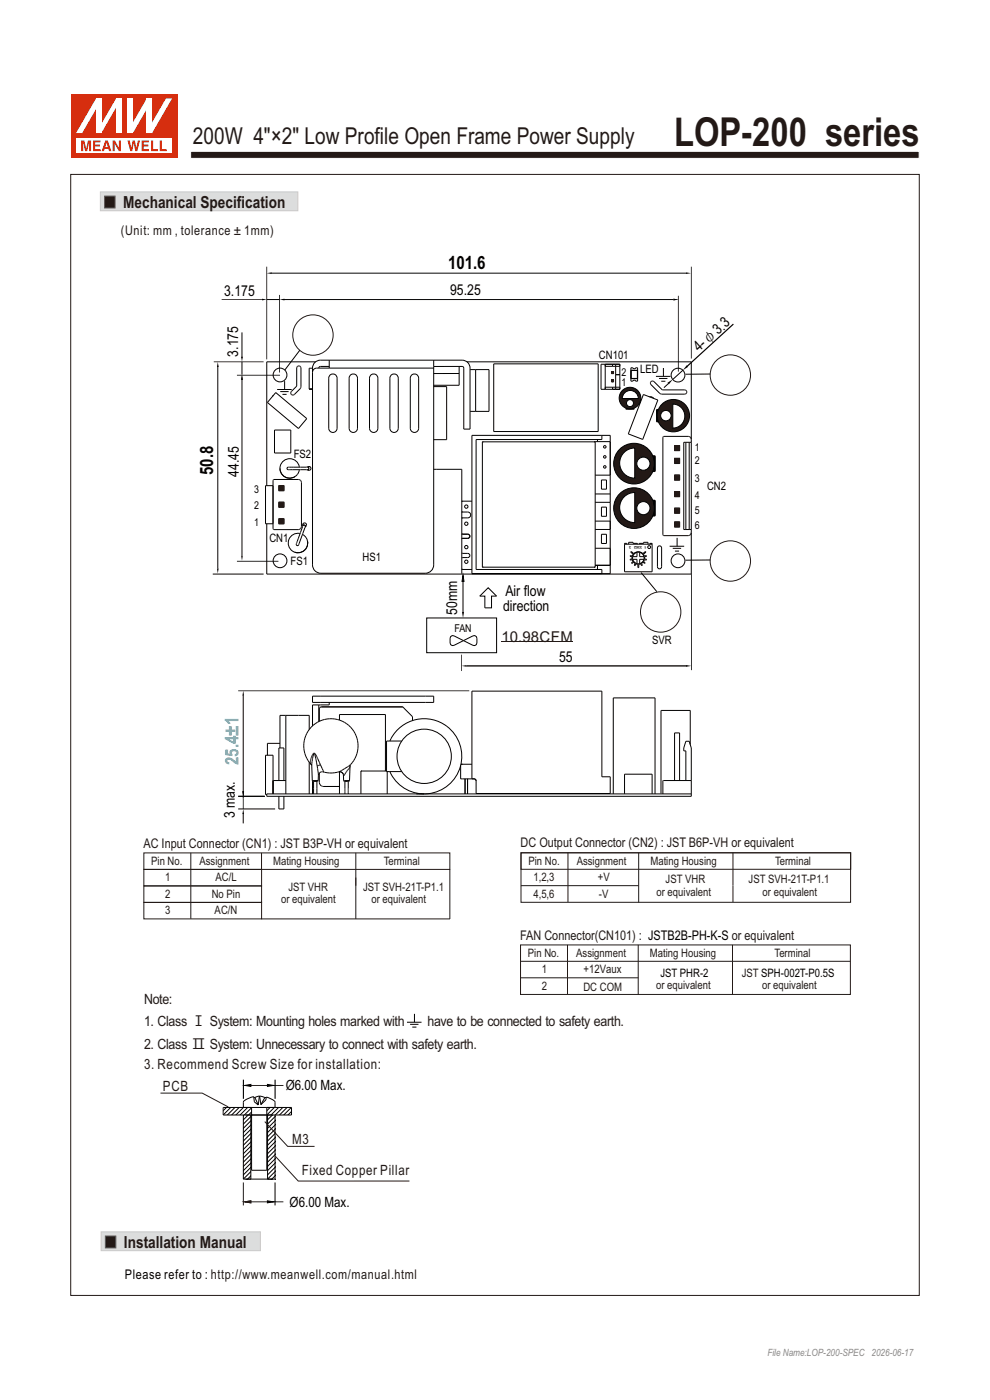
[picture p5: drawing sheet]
<svg xmlns="http://www.w3.org/2000/svg" width="210mm" height="297mm" viewBox="0 0 210 297" stroke-linecap="round" stroke-linejoin="round" font-family="sans-serif">
<path d="M15 37h180v237.8h-180z" fill="none" stroke="#231916" stroke-width=".21"/>
<path d="M21.3 40.7h41.9v4h-41.9z" fill-rule="evenodd" fill="#dcdddd" stroke="#c9cacb" stroke-width=".21"/>
<path d="M22.2 41.6h2.2v2.5h-2.2z" fill-rule="evenodd" fill="#231916" stroke="#595857" stroke-width=".21"/>
<path d="M15 20h22.6v13.6h-22.6z" fill-rule="evenodd" fill="#d62e0f"/>
<path d="M16.1 29.3h20.4v3.2h-20.4z" fill-rule="evenodd" fill="#fff"/>
<g fill="#d62e0f">
<path d="M27 29.8h.5l.3 1.7 .3-1.7h.5l.3 1.7 .4-1.7h.4l-.6 2.3h-.4l-.3-1.8-.4 1.8h-.4z" fill-rule="evenodd"/>
<path d="M30 29.8h1.6v.4h-1.1v.5h1v.4h-1v.6h1.1v.4h-1.6z" fill-rule="evenodd"/>
<path d="M32 29.8h.5v1.9h1v.4h-1.5z" fill-rule="evenodd"/>
<path d="M33.9 29.8h.4v1.9h1.1v.4h-1.5z" fill-rule="evenodd"/>
<path d="M17.2 29.8h.7l.4 1.8 .4-1.8h.6v2.3h-.4v-1.9l-.4 1.9h-.4l-.5-1.9v1.9h-.4z" fill-rule="evenodd"/>
<path d="M19.7 29.8h1.6v.4h-1.1v.5h1v.4h-1v.6h1.2v.4h-1.7z" fill-rule="evenodd"/>
<path d="M22.6 30.3l.3 .9h-.6zM22.3 29.8l-.7 2.3h.5l.1-.5h.8l.1 .5h.5l-.7-2.3z" fill-rule="evenodd"/>
<path d="M23.9 29.8h.5l.8 1.6v-1.6h.4v2.3h-.4l-.9-1.6v1.6h-.4z" fill-rule="evenodd"/>
</g>
<g fill="#fff">
<path d="M24.6 20.9h1.1v7.4h-1.1z" fill-rule="evenodd"/>
<path d="M24.6 20.9h1.1l-4.2 7.4h-1.1z" fill-rule="evenodd"/>
<path d="M20.4 20.9h1.1v7.4h-1.1z" fill-rule="evenodd"/>
<path d="M20.4 20.9h1.1v.3l-4.1 7.1h-1.3z" fill-rule="evenodd"/>
<path d="M31.1 20.9h1.2v7.4h-1.2z" fill-rule="evenodd"/>
<path d="M35.2 20.9h1.3l-4.2 7.4h-1.2v-.4z" fill-rule="evenodd"/>
<path d="M27 20.9h1.2v7.4h-1.2z" fill-rule="evenodd"/>
<path d="M31.1 20.9h1.2v.3l-4.1 7.1h-1.1v-.4z" fill-rule="evenodd"/>
</g>
<path d="M21.5 261.3h33.7v4h-33.7z" fill-rule="evenodd" fill="#dcdddd" stroke="#c9cacb" stroke-width=".21"/>
<path d="M22.3 262.2h2.3v2.5h-2.3z" fill-rule="evenodd" fill="#231916" stroke="#595857" stroke-width=".21"/>
<g fill="none" stroke="#231916" stroke-width=".21">
<path d="M106.4 136.2h15.2M30.5 180.9h64.9v3.5h-64.9zM30.5 184.4h25v3.5h-25zM30.5 187.9h25v3.5h-25zM30.5 191.4h25v3.5h-25zM40.5 180.9v14M55.4 194.9h40M55.5 180.9v3.5M75.5 180.9v14M95.4 184.4v10.6M110.5 187.9h24.9M110.5 180.9h69.9v10.5h-69.9z"/>
<path d="M110.5 180.9h70v3.5h-70zM120.5 180.9v10.5M135.5 180.9v10.5M155.5 180.9v10.5M110.4 207.4h25M110.4 203.9h70M110.4 200.5h70v10.5h-70zM120.4 200.4v10.5M135.4 200.4v10.6M155.4 200.4v10.6"/>
<circle cx="140.1" cy="129.8" r="4.3"/>
</g>
<path d="M47 63.5h8.6" fill="none" stroke="#000" stroke-width=".32"/>
<g fill="none" stroke="#000" stroke-width=".21">
<path d="M57.5 58h88M46.2 77.6v43M50.3 79.6h9.1M51.3 76.8v2.7M51.3 70.5v5.5M56.6 63.5h2.7M60.1 63.5h82.8M144.9 78.5l-2.1 1.9M51.3 80.4v37.5M141.8 81.3l-1 .9M50.3 119.1h8.8M45.1 121.8h10.8"/>
<path d="M90.5 131.1h14.8v7.4h-14.8zM95.6 135l-.1 1.4 .1 .4 .3 .2 .4-.1 4-2 .4-.1 .3 .2 .2 .4v1l-.2 .4-.3 .2-.4-.1-4-2-.4-.1zM97.9 138.9v3.5M98.2 123.2v6.6M98.2 122.1l.2 1.2h-.4zM101.8 126.5l1.8-1.8 1.7 1.8h-1v2.5h-1.5v-2.5zM136 121.5l3.3 4M51.6 147.6v21.8M59.4 157.7h-2.7v2.5M60.6 151.8v16.6M65.6 154.8v-3h-6.2v6.9M66.3 147.7h25.7v1.3h-25.7z"/>
<path d="M66.5 159.8l-.2 .3M66.6 159.8h-.1M66.6 159.8h.1M66.7 159.8l.3 .4 1 2M67.6 149.5v3.6M67.8 150.3l-.1 2.7M67.8 150.3h.1M67.8 150.2v.1M67.8 150.2h.1M67.9 150l-.1 .2M67.9 150h.1M68 150h-.1"/>
<path d="M68 150h.1M68.1 150h-.1M68.1 150h.1M68.2 150h-.1M68.2 150h.1M68.2 150h17.1M69.8 149v.5h-3.5v4.5M72 152.8v-1.2h9.8v12M82.7 157.2a8 8 0 0 1 12.2-3 8 8 0 0 1 0 12.5 8 8 0 0 1-12.2-3M85.2 157.2h-3.2v6.5h3.2M85.3 150h.2M85.5 150l1.9 2 .1 .9"/>
<path d="M85.7 150.2h.1M99 141.3h46.7M131.4 148v.1M145.5 150.7h.1M146.4 158v-7.3h-6.2v17.7M50.5 168.9h5.7M50.5 171.6h7.9M51.6 172.5v2.2M57.9 165.6h2.7M57.9 168.4v-8.2h-1.6v8.3h.3M59.2 168.9v2.7h1v-2.7M59.2 165.6v-6.9h1v6.9"/>
<path d="M65.6 161.7v6.7M65.8 161.7h.1M65.8 161.7l.1 .3M65.9 162h.1M65.9 162l.1 .2M66 162.2l.1 .1M66 162.2a5.8 5.8 0 0 1 .2-8.1 5.8 5.8 0 0 1 8.1 .1 5.8 5.8 0 0 1 0 8M66.1 162.3h.1M66.1 162.3v.1M66.1 162.4l.1 3.2M66.2 165.6h1.3M66.2 165.6l.1 .1"/>
<path d="M66.3 165.7l.1 .1M66.3 165.7v2.7M66.3 160.1l-.5 1.6M66.3 160.1h.1M66.4 165.8h.1M66.5 165.8v2.6M66.8 160.1v.1M66.8 160.1l-.2-.2-.5 2.5M66.8 160.2l.5 2.3M67.2 165.8v2.6M67.3 162.5l.2 1.9M67.5 165.6l-.2 .2h-.9"/>
<path d="M67.5 164.4v1.2M67.7 164l.1 2.2 .4 .6M68 162.2l.6 1.4-.1 .1M68 162.2l-.7 .3M68.2 166.8h.1M68.3 166.8h.1M68.4 163.7h-.1a.8 .8 0 0 0-.8 .7M68.4 163.7h.1M68.4 166.8h.1M68.5 163.7a7.1 7.1 0 0 0 3.7 0l.6 .5M68.6 166.8h.1M68.6 166.8h3.4"/>
<path d="M72 163.7v4.7M72 163.7h-.1l.5 .1 .4 .4M72.1 163.7h.1M72.8 164.2h.1M72.8 164.2v.1M72.8 164.3v.1M72.8 164.2l.1 .3M72.8 164.4h.1M72.8 164.4l.1 .2M72.8 164.4l.1 1.2M72.9 165.6l.2 .2h.9l.1-.2M72.9 165.6h1.2"/>
<path d="M72.9 164.5v.1M73.1 164.4l-.2 .1M73.1 164.4h.1M73.2 165.8v1.7M73.2 167.7v.2M73.2 167.7h.1M73.2 168.2v.2M73.2 167.9v.3M73.2 167.5h.1M73.2 168h.1M73.2 167.9h.1M73.2 167.5v.2"/>
<path d="M73.2 168.2h.1M73.9 167.9v.1M73.9 167.7h.1M73.9 168h.1M73.9 168v.2M73.9 168.2h.1M73.9 168.2v.2M73.9 167.9h.1M73.9 167.3h.1M73.9 165.8v1.9M73.9 167.7v.2M74.2 162.3l-2.1 1.4"/>
<path d="M74.3 162.4l-.1 .5-1.1 1.5M74.3 162.4l-.2 3.2M74.3 162.4h.1M74.3 162.3v.1M74.3 162.2l-.1 .1M74.3 162.2v.1M81.6 163.5v.1M82 163.6h-5.4v4.8M82.1 163.7v4.7M84.5 166.2h.1M97.7 162.4v2.8h2.8l.4 .2 .1 .3v2.6h28.4v-3.5h-1.7v-18.2h-27.6v18.6M97.8 162.1h2.3"/>
<path d="M98.6 165.2v3.2M99.2 165.2v3.2M130.1 168.4v-20.3l8.8-.1v20.4M132.5 168.4v-4.2h5.8v4.2M143.1 165.6v-10.1h1.1v10.1M145.5 165.6v-6.3h-.5v-.6l.5-1.4h.7l.4 1.4v10.2h-90v-.5h90M146.6 165.6h-6v2.8"/>
<circle cx="128.3" cy="96.9" r=".27"/>
<circle cx="128.3" cy="99.1" r=".27"/>
<circle cx="128.3" cy="94.8" r=".27"/>
<circle cx="90" cy="160.4" r="5.8"/>
</g>
<path d="M143.9 62.7v16.1" fill="none" stroke="#000" stroke-width=".26"/>
<path d="M59.3 62.6v16.4" fill="none" stroke="#000" stroke-width=".27"/>
<path d="M146.7 121.8v20.4" fill="none" stroke="#000" stroke-width=".23"/>
<path d="M56.6 56.6v19.6M146.6 56.6v19.5M45.3 76.8h10.6M51.6 169.4v2.2" fill="none" stroke="#000" stroke-width=".22"/>
<path d="M155.6 68.8l-9.8 8.9" fill="none" stroke="#000" stroke-width=".25"/>
<path d="M50.5 146.6h49" fill="none" stroke="#000" stroke-width=".28"/>
<g fill="#000">
<path d="M56.6 58l1-.2v.3zM145.5 57.8l1.1 .2-1.1 .1zM46.2 76.8l.2 1h-.4zM51.2 75.7h.3l-.2 1zM55.6 63.4l1 .1-1 .2zM59.3 63.5l1-.1v.3zM142.9 63.4l1 .1-1 .2zM145.7 77.5l.3 .3-1.2 .8zM51.3 79.5l.2 1.1h-.3zM141.6 81.2l1.1-.7-.8 1zM51.2 117.9h.3l-.2 1zM46 120.6h.4l-.2 1.1z"/>
<path d="M98.2 122.1l.2 1.2h-.4zM98 129.8h.4l-.2 1.3zM51.6 146.6l.2 1h-.4zM97.9 141.3l1.1-.2v.3zM145.6 141.1l1 .2-1 .1zM51.6 171.6l.2 1.1h-.4zM51.4 167.9h.4l-.2 1z"/>
<path d="M138.3 106l.7 .1 .1 .2v3l-.3 .3h-.5l-.2-.2v-3.2z" fill-rule="evenodd"/>
</g>
<circle cx="134.5" cy="107.8" r="4.3" fill="#231916" stroke="#000" stroke-width=".21"/>
<circle cx="136.5" cy="107.8" r="1.4" fill="#fff" stroke="#000" stroke-width=".21"/>
<path d="M132.4 105.4a3.2 3.2 0 0 1 2.2-.9v6.4a3.2 3.2 0 0 1-2.9-2 3.2 3.2 0 0 1 .7-3.5z" fill-rule="evenodd" fill="#fff" stroke="#000" stroke-width=".21"/>
<g fill="none" stroke="#000" stroke-width=".21">
<path d="M63.1 77.7h.5l.2 .4v4l-.1 .3-1.3 1.3a.45 .45 0 0 1-.6 0 .45 .45 0 0 1 0-.6l1.1-1.2v-3.8zM66.3 78.1h-.7v4.4h.7M66.9 76.8h-10.3v26.2M69.8 77.7h-1.8l-.4 .4M69.8 76.4v1.7M69.9 79.6a.89 .89 0 0 1 1-.2 .89 .89 0 0 1 .6 .8v10.7a.89 .89 0 0 1-.9 .8 .89 .89 0 0 1-.9-.8v-10.7zM74.3 79.6a.89 .89 0 0 1 .9-.2 .89 .89 0 0 1 .6 .8v10.7a.89 .89 0 0 1-.9 .8 .89 .89 0 0 1-.8-.8v-10.7zM78.6 79.6a.89 .89 0 0 1 1-.2 .89 .89 0 0 1 .6 .8v10.7a.89 .89 0 0 1-.9 .8 .89 .89 0 0 1-.9-.8v-10.7zM82.9 79.6a.89 .89 0 0 1 1-.2 .89 .89 0 0 1 .6 .8v10.7a.89 .89 0 0 1-.9 .8 .89 .89 0 0 1-.9-.8v-10.7zM87.2 79.6a.89 .89 0 0 1 1-.2 .89 .89 0 0 1 .6 .8v10.7a.89 .89 0 0 1-.9 .8 .89 .89 0 0 1-.9-.8v-10.7zM92 76.4v43.4a1.77 1.77 0 0 1-1.8 1.8h-22.1a1.77 1.77 0 0 1-1.8-1.8v-41.7M92 78.1h-24.8l-.6 .2-.3 .7"/>
<path d="M92 77.7h6l.3 .3 .1 13h1.3v-12.9a1.68 1.68 0 0 0-1.7-1.7h-30a1.68 1.68 0 0 0-1.7 1.7M97.4 77.7v4h-5.4M97.4 79.2h-5.4M99.1 76.8h47.5v45h-90v-10.7M99.7 78.4h4v8.9h-4M100.9 78.4v8.9M104.7 77.2h22.2v14.3h-22.2zM127.5 77.3h4v5.3h-4zM128.4 77.3v5.3M129.7 78.8h.5v.5h-.5zM129.9 77.3v.4M130.6 79.5h.9"/>
<path d="M130.6 77.3v5.3M131.5 77.7h-3.1M133.8 78h.4l.3 .2 .3-.2h.4v2.9h-.4l-.3-.3-.3 .3h-.4zM133.9 78.6h1.3M133.9 78.6v1.7M135.2 78.6v1.7M139.1 79.8h3.1M140.7 78.1v1.7M57.8 84v.1M58 83.9l-.2 .1M58 83.9h.1M58.2 91.2h3.5v4.9h-3.5z"/>
<path d="M58.5 83.3l6.6 5.5-1.8 2.1-6.6-5.5zM63.8 82.2v.1M92 82h2.7v11.3h-2.7M92 99.6h6v22.1M100.1 92.4h29.3v29.3h-29.3zM126.7 93.2v.5M127.7 92.4v.8h-26.7v27.6h26.7v.9M129.4 93.7h-3.1v26.6h-24v-26.6h24M129.7 80.6h.5v.4h-.5zM129.9 82.1v.5M131.5 82.1h-3.1M133.9 80.3h1.3"/>
<path d="M136.5 83.7l3 1.2-3.2 8.3-3-1.2zM137.7 84.2h.5l.5 .3M138.1 81l.3-.2 .3 .2 1.8 1.7h4.7a.45 .45 0 0 1 .5 .5 .45 .45 0 0 1-.5 .4h-5.1l-2-2-.1-.3zM139.8 80.3h1.8M140.3 80.9h.8M143.1 94.5h1.1v1.1h-1.1zM143.1 97.3h1.1v1h-1.1zM145.5 93.8v18.5M146.2 93.8v18.5M146.6 93.8h-1.6v18.5h1.6M146.6 93.2l-.2-.4-.4-.2h-5.2l-.2 .1v20.7l.2 .2h5.2l.4-.2 .2-.4M57.9 103h-1.6v8.1h1.6"/>
<path d="M58 101.8l5.3-.1 .6 .3v9.7l-.3 .6-5.5 .1-.2-.2zM59.2 106.5h1v1.1h-1zM59.2 103h1v1.1h-1zM59.2 110.1h1v1h-1zM60.9 101.7h.1M98 117.3l1.2 .1a.44 .44 0 0 1 .5 .4 .44 .44 0 0 1-.5 .5h-1.2M98 113.3h1.2a.44 .44 0 0 1 .5 .5 .44 .44 0 0 1-.5 .4l-1.2 .1M98 108.6h1.2a.62 .62 0 0 1 .6 .6 .62 .62 0 0 1-.6 .7h-1.2M100.1 106.3l-2.1 .1M126.3 112.3h3.1M126.3 119.9h3.1M126.3 116.3h3.1"/>
<path d="M126.3 110.6h3.1M126.3 100.8h3.1M126.3 106.6h3.1M126.3 104.8h3.1M126.7 119.9v.9M127.6 113.3h1v2h-1zM127.6 101.8h1v2h-1zM127.6 107.6h1v1.9h-1zM132.5 115.4h5.8M132.9 115.4v-.1h-.4v6h5.8v-6h-.4v.1M133.4 115.4v-.4h.9v.3h.9v.1M133.9 117l.5 .5a1.33 1.33 0 0 1 2 0l.5-.5 .1 .1-.5 .5 .2 .4 .4-.1v.1l-.4 .1v.5l.5 .1-.1 .1-.4-.1-.2 .4 .4 .3-.2 .1-.3-.2-.3 .2 .2 .4-.2 .1-.2-.4-.4 .1v.7h-.2v-.7l-.4-.1-.2 .4-.2-.1 .2-.4-.3-.2-.3 .2-.1-.1 .3-.3-.2-.4-.4 .1v-.1l.4-.1v-.5l-.4-.1v-.1l.4 .1 .2-.4-.5-.5z"/>
<path d="M134.2 118.7a1.23 1.23 0 0 0 .9 .9M134.2 118.7h.9v.9M134.2 118.1v.6M134.2 118.7v.1M134.2 118.8h.1M134.2 118h.1M134.3 118.9h.1M134.3 117.8h.1M134.4 119.1h.1M134.4 117.6v.1M134.5 119.2h.1M134.5 119.2v.1"/>
<path d="M134.5 117.5h.1M134.7 119.4h.1M134.7 117.4h.1M134.8 119.5h.1M134.9 117.3h-.1M135 119.5h.1M135 117.2h.1M135.1 117.2h.6M135.1 119.6h.6M135.1 117.2a1.23 1.23 0 0 0-.9 .9M135.1 117.2v.9h-.9M135.6 115.4v-.1h.9v-.3h.9v.4"/>
<path d="M135.7 117.2a1.23 1.23 0 0 1 .9 .9M135.7 117.2v.9h.9M135.8 117.2h.1M135.8 119.5h.1M135.9 117.3h.1M136 117.3h.1M136 119.5h-.1M136 119.5h.1M136.1 117.4h.1M136.1 119.4h.1M136.3 117.5h.1M136.3 119.2v.1"/>
<path d="M136.4 117.6v.1M136.4 119.1h.1M136.4 117.7h.1M136.5 117.8h.1M136.5 118.9h.1M136.6 118h.1M136.6 118.8h.1M136.6 118.7v.1M136.6 118.1v.6M136.6 118.7a1.23 1.23 0 0 1-.9 .9M136.6 118.7h-.9v.9M139.6 116l.4-.2 .3 .3v4.1a.44 .44 0 0 1-.4 .5 .44 .44 0 0 1-.4-.5z"/>
<path d="M143.1 110.7h1.1v1.1h-1.1zM143.1 100.8h1.1v1h-1.1zM143.1 104.3h1.1v1.1h-1.1zM143.1 107.8h1.1v1.1h-1.1zM98 120.8h2.1"/>
<circle cx="59.4" cy="79.6" r="1.46"/>
<circle cx="143.8" cy="79.6" r="1.46"/>
<circle cx="59.4" cy="119" r="1.46"/>
<circle cx="98.9" cy="111.1" r=".35"/>
<circle cx="98.9" cy="107.5" r=".35"/>
<circle cx="98.9" cy="119.2" r=".35"/>
<circle cx="98.9" cy="116.1" r=".35"/>
<circle cx="137.7" cy="116.1" r=".31"/>
<circle cx="143.8" cy="119" r="1.46"/>
</g>
<g fill="#231916" stroke="#231916" stroke-width=".21">
<path d="M59.2 103h1v1.1h-1z" fill-rule="evenodd"/>
<path d="M59.2 106.5h1v1.1h-1z" fill-rule="evenodd"/>
<path d="M59.2 110.1h1v1h-1z" fill-rule="evenodd"/>
</g>
<g fill="#231916">
<path d="M129.7 78.8h.5v.5h-.5z" fill-rule="evenodd"/>
<path d="M129.7 80.6h.5v.4h-.5z" fill-rule="evenodd"/>
</g>
<g fill="#231916" stroke="#231916" stroke-width=".21">
<path d="M143.1 94.5h1.1v1.1h-1.1z" fill-rule="evenodd"/>
<path d="M143.1 97.2h1.1v1.1h-1.1z" fill-rule="evenodd"/>
<path d="M143.1 100.8h1.1v1h-1.1z" fill-rule="evenodd"/>
<path d="M143.1 104.3h1.1v1.1h-1.1z" fill-rule="evenodd"/>
<path d="M143.1 107.8h1.1v1.1h-1.1z" fill-rule="evenodd"/>
<path d="M143.1 110.7h1.1v1.1h-1.1z" fill-rule="evenodd"/>
</g>
<g fill="none" stroke="#000" stroke-width=".21">
<path d="M59.4 99.4a2.07 2.07 0 0 0 3.2 1.7M61.2 99.6h.1M61.2 99.1l-.3 .3 .3 .2M61.2 99.1h.1M61.3 99.1h3.9l.3 .2M63.5 99.1a2.07 2.07 0 0 0-3.2-1.5 2.07 2.07 0 0 0 0 3.5 2.07 2.07 0 0 0 3.2-1.5M63.7 99.6h.1M65.2 99.1h.1M65.3 99.6h-.1M65.3 99.7h.1M65.3 99.1h.1M65.3 99.6h.1"/>
<path d="M65.3 99a.41 .41 0 0 1 .6 .1 .41 .41 0 0 1 0 .6 .41 .41 0 0 1-.6 0M65.3 99v.1M65.4 99.6h-.1M65.4 99.6h.1M65.4 99.1v.1M65.4 99.2h.1M65.5 99.5l-.1 .1M65.5 99.2h.1M65.5 99.2v.1M65.5 99.3h.1M65.5 99.4v.1M65.5 99.5l-.3 .2-4-.1"/>
<path d="M65.5 99.3v.1"/>
</g>
<path d="M138.3 96.6h.7l.1 .2v3.1l-.3 .2h-.5l-.2-.2v-3.1z" fill-rule="evenodd" fill="#000"/>
<circle cx="134.5" cy="98.4" r="4.3" fill="#231916" stroke="#000" stroke-width=".21"/>
<circle cx="136.5" cy="98.4" r="1.4" fill="#fff" stroke="#000" stroke-width=".21"/>
<path d="M132.4 96a3.2 3.2 0 0 1 2.2-1v6.4a3.2 3.2 0 0 1-2.9-1.9 3.2 3.2 0 0 1 .7-3.5z" fill-rule="evenodd" fill="#fff" stroke="#000" stroke-width=".21"/>
<g fill="none" stroke="#000" stroke-width=".21">
<path d="M58.8 82.6h3.1M59.4 83.1h1.8M59.9 83.7h.9M60.4 80.9v1.7M62.9 115.3a.27 .27 0 0 0 .1 .4 .27 .27 0 0 0 .4-.1M62.9 115.3h.1M63.4 115.6h.1M63.4 115.5h.1M63.7 113.2a2.07 2.07 0 0 0-2.5 2.4 2.07 2.07 0 0 0 3.3 1.2 2.07 2.07 0 0 0-.3-3.4M64.2 111.5a.41 .41 0 0 1 .2-.5 .41 .41 0 0 1 .6 .2 .41 .41 0 0 1-.2 .5M64.2 113.1v.1M64.3 111.5h.1"/>
<path d="M64.3 111.4v.1M64.3 111.4h.1M64.4 111.4h.1M64.5 111.4l-.3 .2-1.3 3.7M64.5 111.4h.1M64.5 111.4h-.1M64.7 111.4h.1M64.7 111.4v.1M64.7 111.4l.1 .4-1.4 3.7M64.7 111.5h.1M64.8 111.5v.1M64.8 111.7h.1"/>
<path d="M64.8 111.6h.1M65.2 114.8a2.07 2.07 0 0 1-2.7 2.3M142 115.9h3.1M142.7 116.3h1.8M143.2 116.9h.8M143.6 114.1v1.8"/>
</g>
<path d="M132.7 86.5l1.8-.1 .1 .4-.2 .1h-1.6z" fill-rule="evenodd" fill="#000"/>
<circle cx="133.6" cy="84.5" r="2.3" fill="#231916" stroke="#000" stroke-width=".21"/>
<circle cx="133.6" cy="85.5" r=".74" fill="#fff" stroke="#000" stroke-width=".21"/>
<path d="M132.5 83.3a1.7 1.7 0 0 1 1.9-.3 1.7 1.7 0 0 1 1 1.5h-3.4l.1-.4z" fill-rule="evenodd" fill="#fff" stroke="#000" stroke-width=".21"/>
<path d="M139.2 86.9l.6-.1 .1 .1v2.5l-.1 .2h-.5l-.1-.2z" fill-rule="evenodd" fill="#000"/>
<circle cx="142.8" cy="88.2" r="3.4" fill="#231916" stroke="#000" stroke-width=".21"/>
<circle cx="141.2" cy="88.2" r="1.11" fill="#fff" stroke="#000" stroke-width=".21"/>
<path d="M142.7 85.7a2.54 2.54 0 0 1 2.6 2.6 2.54 2.54 0 0 1-2.6 2.5z" fill-rule="evenodd" fill="#fff" stroke="#000" stroke-width=".21"/>
<path d="M40.4 32.1h154.6v1.5h-154.6z" fill-rule="evenodd" fill="#231916" stroke="#fff" stroke-width=".21"/>
<g fill="none" stroke="#000" stroke-width=".21">
<path d="M63.6 74.3l-3.2 4.2M150.7 79.3l-5.3 .1M150.7 118.8h-5.3M86.3 216.9h3.1M87 217.3h1.8M87.5 217.9h.8M87.9 215.1v1.8M47.3 234.9h14.5M48.1 234.9l-.8 .8M49 234.9l-1.7 1.6h14.5v-1.6M49.9 234.9l-1.7 1.7M50.8 234.9l-1.7 1.7"/>
<path d="M51.6 236.5v13.6M51.6 229v4.1M51.7 234.9l-1.7 1.7M51.8 236.5l-.2 .2M51.9 230.3l1.3-.2v.4zM52.6 234.9l-1.7 1.7M52.7 236.5l-1.1 1.1M53.2 236.5v13.6M53.2 230.3h6.9M53.3 239.5l-1.7 1.7M53.3 238.6l-1.7 1.7M53.3 237.7l-1.7 1.7"/>
<path d="M53.3 236.8l-1.7 1.7M53.4 234.9v13.4h3.2v-13.4M53.4 235l-1.6 1.6M53.4 235.8l-.7 .8M53.8 232.8h.3M54.1 232.8l.7 1.6M54.8 234.4l-.8-.6-.2-1.2-.4 .2a2.52 2.52 0 0 0-1.7 .9l-.1 1.2M55 232.5h.1M55 232.5l-.9 .3M55 232.5l-.2 1.9M55.1 232.5l1.1 .3M55.1 232.5l.2 1.8"/>
<path d="M55.3 234.3l1.1-1 .1-.6 1.8 .9v1.3M56.2 232.8l-.9 1.5M56.5 232.8h-.3M56.7 230.1l1.3 .2-1.3 .2zM56.8 236.5v13.6l1.6-1.6M56.9 236.5l-.2 .2M57.3 234.9l-.8 .8M57.8 236.5l-1.1 1.1M58.2 234.9l-1.6 1.6M58.3 236.5v13.6h-6.7M58.4 229v4.1M58.4 239.5l-1.7 1.7"/>
<path d="M58.4 238.6l-1.7 1.7M58.4 237.7l-1.7 1.7M58.4 236.8l-1.7 1.7M59.1 234.9l-1.7 1.7M60 234.9l-1.7 1.7M60.9 234.9l-1.7 1.7M61.8 234.9l-1.7 1.7M61.9 235.7l-.9 .9M53.2 255h6.9M53.3 249.4l-.8 .8M53.3 248.5l-1.7 1.6M53.3 247.6l-1.7 1.7"/>
<path d="M53.3 246.7l-1.7 1.7M53.3 245.8l-1.7 1.7M53.3 244.9l-1.7 1.7M53.3 244l-1.7 1.7M53.3 243.1l-1.7 1.7M53.3 242.2l-1.7 1.7M53.3 241.3l-1.7 1.7M53.3 240.4l-1.7 1.7M56.7 254.7l1.3 .3-1.3 .2zM58.3 250.9v4.8M58.4 249.4l-.8 .8M58.4 247.6l-1.7 1.7"/>
<path d="M58.4 246.7l-1.7 1.7M58.4 245.8l-1.7 1.7M58.4 244.9l-1.7 1.7M58.4 244l-1.7 1.7M58.4 243.1l-1.7 1.7M58.4 242.2l-1.7 1.7M58.4 241.3l-1.7 1.7M58.4 240.4l-1.7 1.7"/>
</g>
<g fill="none" stroke="#231916" stroke-width=".21">
<path d="M34.1 231.9h8.8l5.4 2.9M47.3 234.9v1.6M56.2 238l4.8 5.2h5.6M51.6 250.9v4.8M51.9 255l1.3-.2v.4zM52.1 250.1h1.1M58.5 245.4l4.8 5.2 23.4-.1"/>
<circle cx="66.4" cy="71.1" r="4.3"/>
<circle cx="154.9" cy="79.6" r="4.3"/>
<circle cx="154.9" cy="119" r="4.3"/>
</g>
<path d="M51.9 230.3l1.3-.2v.4zM56.7 230.1l1.3 .2-1.3 .2zM56.7 254.7l1.3 .3-1.3 .2z" fill="#000"/>
<path d="M51.9 255l1.3-.2v.4z" fill-rule="evenodd" fill="#000" stroke="#231916" stroke-width=".21"/>
<text font-size="8.5" fill="#231916" x="143" y="31">LOP-200 series</text>
<text font-size="4.9" fill="#231916" x="40.9" y="30.6">200W 4&quot;×2&quot; Low Profile Open Frame Power Supply</text>
<g font-size="3.9">
<text x="95" y="57.1">101.6</text>
<text x="45.2" y="100.7" transform="rotate(-90 45.2 100.7)">50.8</text>
</g>
<text font-size="3.9" fill="#50a9b6" x="50.6" y="162.3" transform="rotate(-90 50.6 162.3)">25.4±1</text>
<g font-size="3.5" fill="#231916">
<text x="26.1" y="44.1">Mechanical Specif</text>
<text x="50.3" y="44.1">ication</text>
<text x="26.3" y="264.7">Installation Manual</text>
</g>
<g font-size="3.2">
<text x="47.5" y="62.7">3.175</text>
<text x="95.5" y="62.6">95.25</text>
<text x="50.5" y="75.7" transform="rotate(-90 50.5 75.7)">3.175</text>
<text x="148.2" y="74.7" transform="rotate(-41 148.2 74.7)">4-φ3.3</text>
<text x="50.7" y="101.2" transform="rotate(-90 50.7 101.2)">44.45</text>
<text x="97" y="130.4" transform="rotate(-90 97 130.4)">50mm</text>
<text x="106.7" y="129.5">direction</text>
<text x="107.2" y="126.5">Air flow</text>
<text x="118.6" y="140.4">55</text>
<text x="49.8" y="173.5" transform="rotate(-90 49.8 173.5)">3 max.</text>
</g>
<text font-size="3.2" fill="#231916" x="106.4" y="136.1">10.98CFM</text>
<g font-size="3" fill="#231916">
<text x="30.6" y="213.1">Note:</text>
<text x="30.6" y="217.7">1. Class Ⅰ System: Mounting holes marked with</text>
<text x="90.7" y="217.7">have to be connected to safety earth.</text>
<text x="30.6" y="222.5">2. Class Ⅱ System: Unnecessary to connect with safety earth.</text>
<text x="30.6" y="226.8">3. Recommend Screw Size for installation:</text>
<text x="34.6" y="231.5">PCB</text>
<text x="62" y="242.6">M3</text>
<text x="64" y="249.3">Fixed Copper Pillar</text>
</g>
<g font-size="3">
<text x="60.6" y="231.3">Ø6.00 Max.</text>
<text x="61.4" y="256">Ø6.00 Max.</text>
</g>
<g font-size="2.8" fill="#231916">
<text x="25.7" y="49.8">(Unit: mm , tolerance ± 1mm)</text>
<text x="30.4" y="179.8">AC Input Connector (CN1) : JST B3P-VH or equivalent</text>
<text x="110.4" y="179.8">DC Output Connector (CN2) : JST B6P-VH or equivalent</text>
<text x="110.3" y="199.3">FAN Connector(CN101) : JSTB2B-PH-K-S or equivalent</text>
</g>
<text font-size="2.8" x="26.5" y="271.3">Please refer to : http://www.meanwell.com/manual.html</text>
<g font-size="2.5">
<text x="127" y="76.1">CN101</text>
<text x="135.8" y="79.2">LED</text>
<text x="62.3" y="97.3">FS2</text>
<text x="150" y="104">CN2</text>
<text x="57.1" y="115">CN1</text>
<text x="61.6" y="119.9">FS1</text>
<text x="76.9" y="118.9">HS1</text>
<text x="138.3" y="136.7">SVR</text>
<text x="140.1" y="207.2">JST PHR-2</text>
</g>
<g font-size="2.5" fill="#231916">
<text x="32.1" y="183.5">Pin No.</text>
<text x="42.3" y="183.5">Assignment</text>
<text x="58" y="183.5">Mating Housing</text>
<text x="81.4" y="183.5">Terminal</text>
<text x="112.1" y="183.5">Pin No.</text>
<text x="122.3" y="183.5">Assignment</text>
<text x="138" y="183.5">Mating Housing</text>
<text x="164.4" y="183.5">Terminal</text>
<text x="35.1" y="187">1</text>
<text x="35.1" y="190.5">2</text>
<text x="44.9" y="190.5">No Pin</text>
<text x="45.7" y="187">AC/L</text>
<text x="59.6" y="191.6">or equivalent</text>
<text x="61.2" y="189">JST VHR</text>
<text x="77" y="189">JST SVH-21T-P1.1</text>
<text x="78.8" y="191.6">or equivalent</text>
<text x="113.1" y="187">1,2,3</text>
<text x="113.1" y="190.5">4,5,6</text>
<text x="126.8" y="187">+V</text>
<text x="127.1" y="190.5">-V</text>
<text x="139.3" y="190">or equivalent</text>
<text x="141.2" y="187.4">JST VHR</text>
<text x="158.8" y="187.4">JST SVH-21T-P1.1</text>
<text x="161.8" y="190">or equivalent</text>
<text x="35.1" y="194">3</text>
<text x="45.5" y="194">AC/N</text>
<text x="112" y="203">Pin No.</text>
<text x="122.2" y="203">Assignment</text>
<text x="137.9" y="203">Mating Housing</text>
<text x="164.3" y="203">Terminal</text>
<text x="115" y="206.5">1</text>
<text x="123.8" y="206.5">+12Vaux</text>
<text x="139.2" y="209.8">or equivalent</text>
<text x="157.3" y="207.2">JST SPH-002T-P0.5S</text>
<text x="161.7" y="209.8">or equivalent</text>
<text x="115" y="210">2</text>
<text x="123.7" y="210.2">DC COM</text>
</g>
<g font-size="2.3">
<text x="131.8" y="81.9">1</text>
<text x="131.8" y="79.7">2</text>
<text x="147.4" y="95.8">1</text>
<text x="147.4" y="98.5">2</text>
<text x="53.9" y="107.9">2</text>
<text x="53.9" y="104.6">3</text>
<text x="147.4" y="102.3">3</text>
<text x="147.4" y="105.8">4</text>
<text x="53.9" y="111.7">1</text>
<text x="147.4" y="112.2">6</text>
<text x="147.4" y="109.1">5</text>
<text x="96.4" y="134.1">FAN</text>
</g>
<text font-size="2.1" fill="#898989" x="162.8" y="287.6">File Name:LOP-200-SPEC 2026-06-17</text>
<g font-size=".8">
<text x="133.9" y="115.8" transform="rotate(-180 133.9 115.8)">3</text>
<text x="137.1" y="115.8" transform="rotate(-180 137.1 115.8)">1 3362</text>
</g>
</svg>
